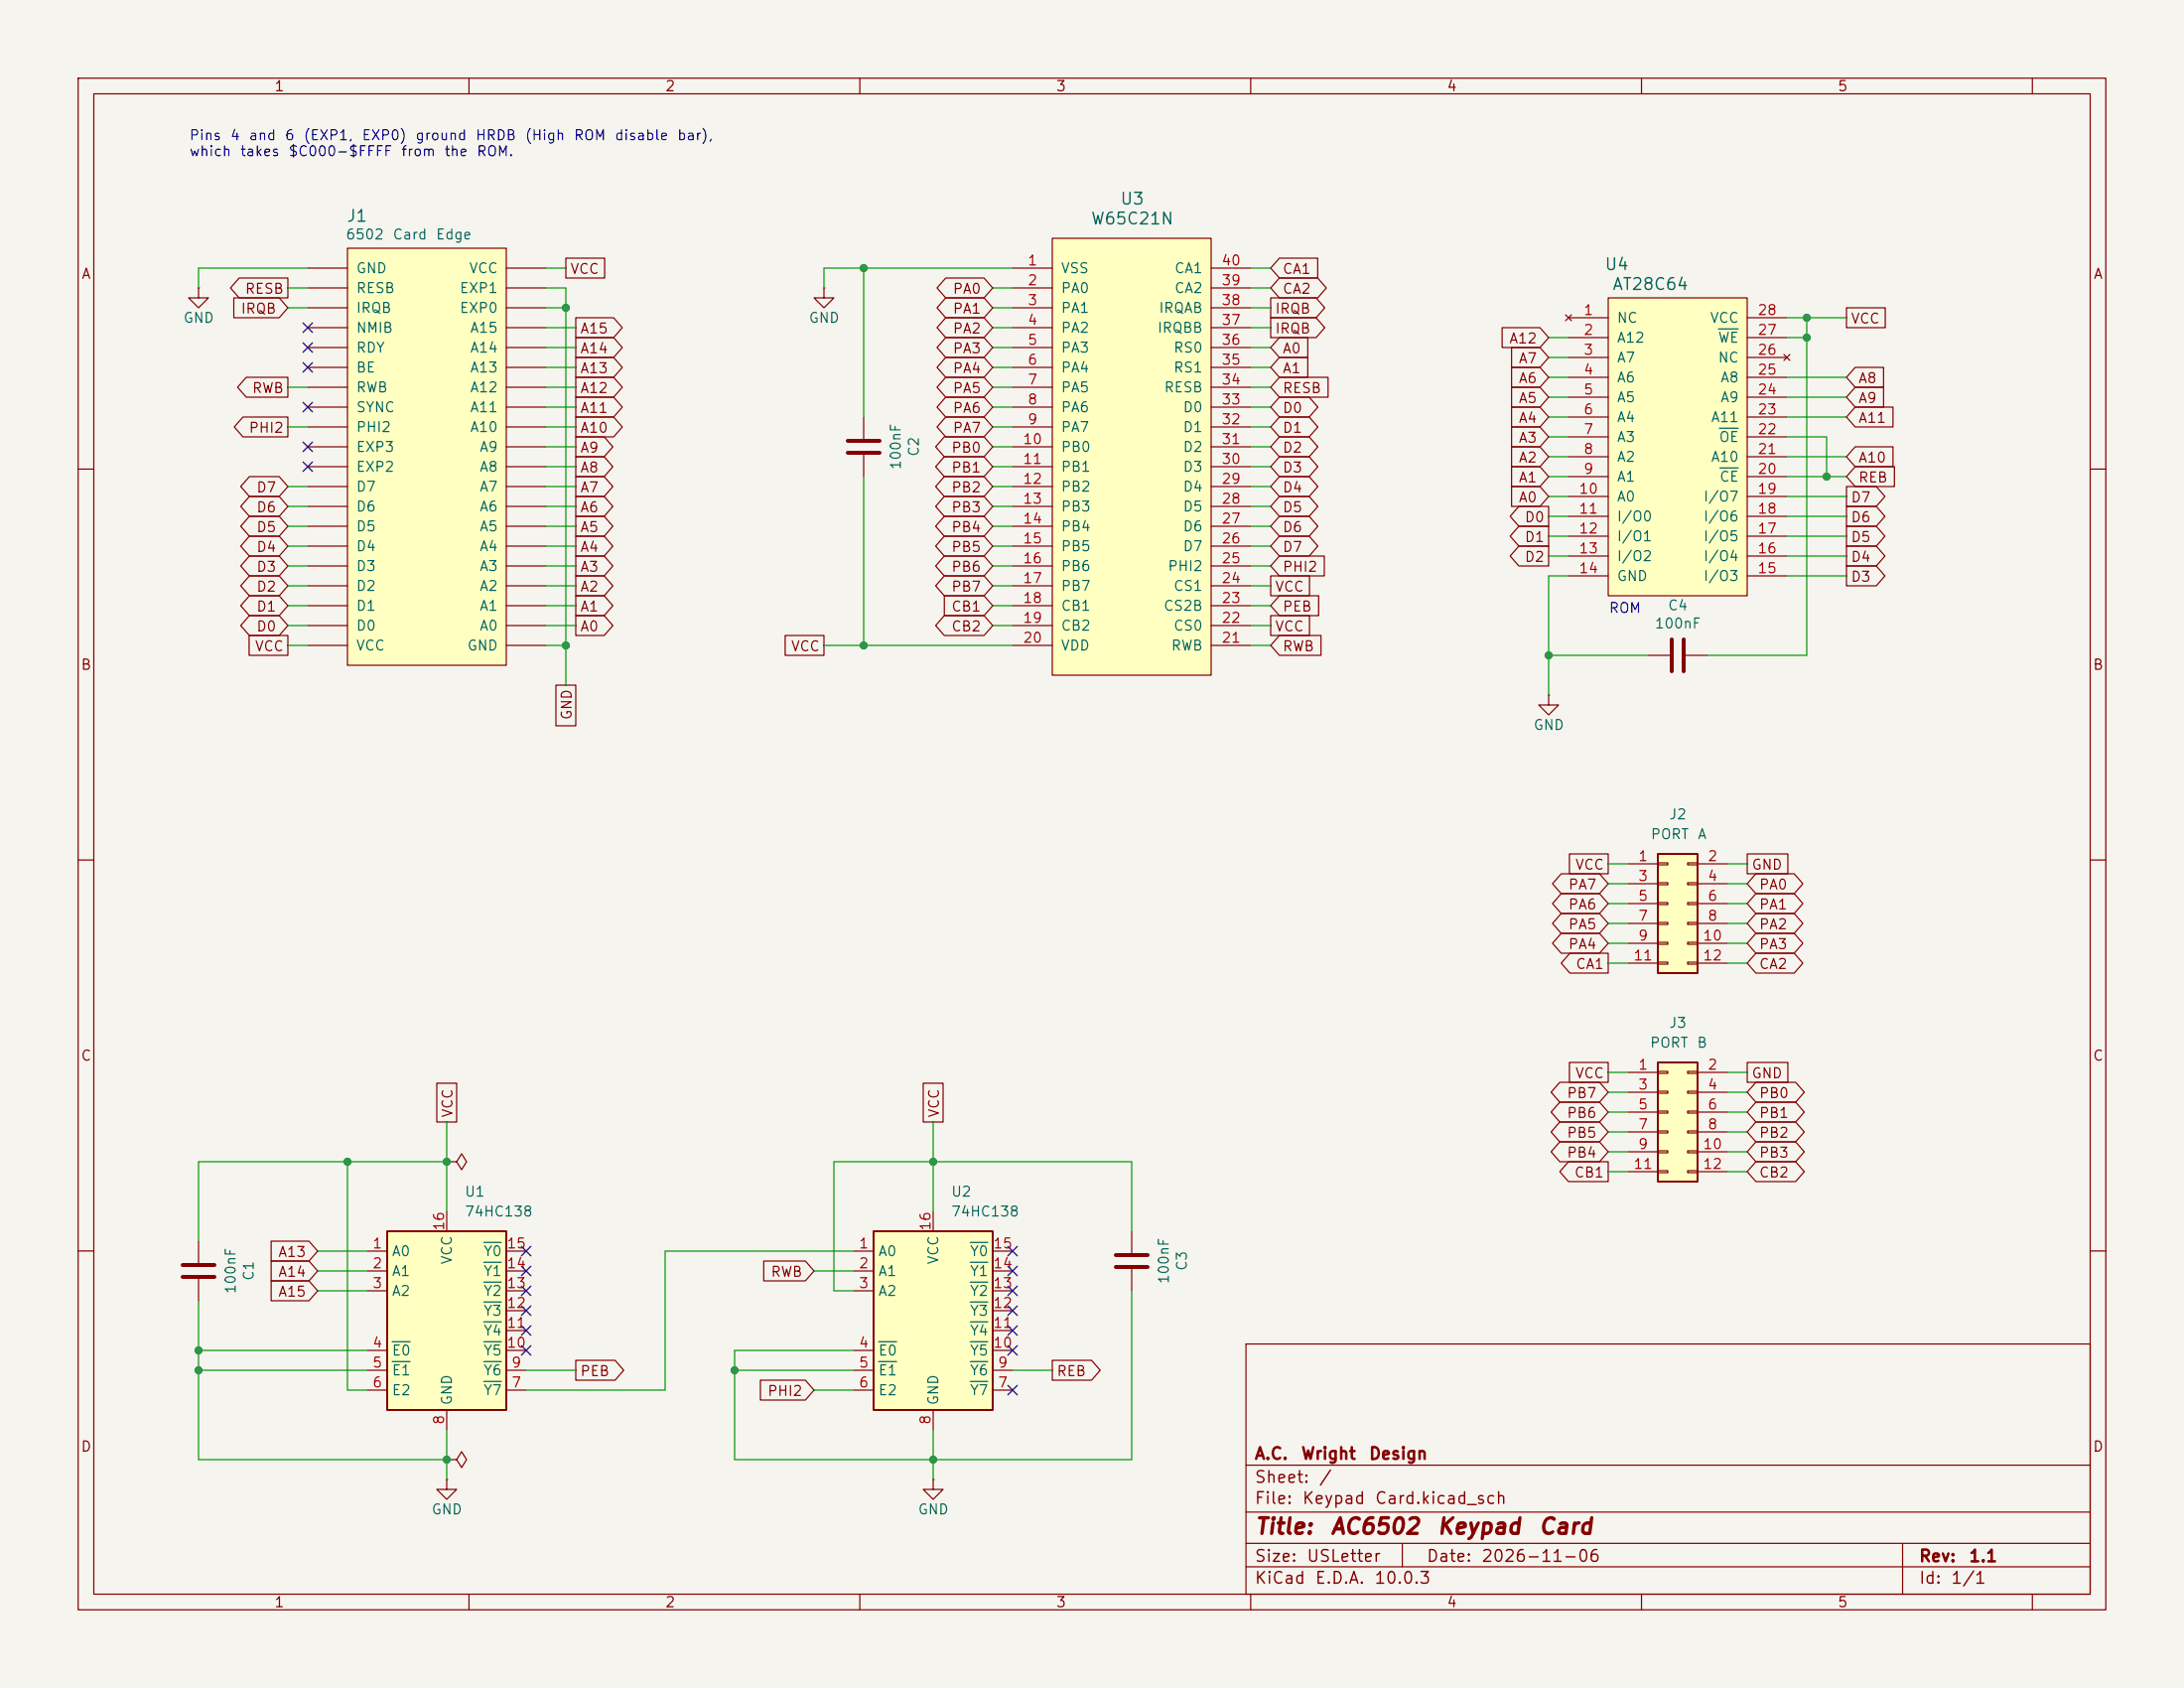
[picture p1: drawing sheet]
<svg xmlns="http://www.w3.org/2000/svg" width="279mm" height="216mm" viewBox="0 0 279 216" stroke-linecap="round" stroke-linejoin="round" font-family="sans-serif">
<path d="M0 0h279.4v215.9h-279.4z" fill="#f5f4ef" stroke="#f5f4ef" stroke-width=".13"/>
<g fill="none" stroke="#840000" stroke-width=".15">
<path d="M10 10h259.4v195.9h-259.4zM12 12h255.4v191.9h-255.4zM60 10v2M110 10v2M160 10v2M210 10v2M260 10v2M10 60h2M267.4 60h2M10 110h2M267.4 110h2M10 160h2"/>
<path d="M159.4 171.9h108v32h-108zM267.4 160h2M159.4 197.4h108M159.4 193.4h108M159.4 187.4h108M179.4 197.4v3M243.4 197.4v6.5M60 203.9v2M110 203.9v2M159.4 200.4h108M160 203.9v2M210 203.9v2"/>
<path d="M260 203.9v2"/>
</g>
<path d="M205.7 38.1h17.8v38.1h-17.8z" fill="#ffffc2"/>
<g fill="none" stroke="#840000" stroke-width=".15">
<path d="M105.4 36.8v1.3h1.3l-1.3 1.3-1.3-1.3h1.3M105.4 36.8h.1M205.7 38.1h17.8v38.1h-17.8zM110.5 53.3v2.8M110.5 58.2v2.8M200.3 40.3l.7 .7M200.7 40.6h5M200.7 43.2h5M200.7 45.7h5M200.7 48.3h5M200.7 50.8h5M200.7 53.3h5"/>
<path d="M200.7 55.9h5M200.7 58.4h5M201 40.3l-.7 .7M223.5 40.6h5.1M223.5 43.2h5.1M223.5 45.7h5.1M223.5 48.3h5.1M223.5 50.8h5.1M223.5 53.3h5.1M223.5 55.9h5.1M223.5 58.4h5.1M228.2 45.3l.8 .8"/>
<path d="M229 45.3l-.8 .8M200.7 61h5M200.7 63.5h5M200.7 66h5M200.7 68.6h5M200.7 71.1h5M200.7 73.7h5M223.5 61h5.1M223.5 63.5h5.1M223.5 66h5.1M223.5 68.6h5.1M223.5 71.1h5.1"/>
<path d="M223.5 73.7h5.1M144.8 157.5v2.8M144.8 162.3v2.8M119.4 189.2v1.3h1.2l-1.2 1.3-1.3-1.3h1.3M119.4 189.2h.1"/>
</g>
<path d="M219.8 42.1h2.6M219.9 54.8h2.5M220 59.9h2.4" fill="none" stroke="#006464" stroke-width=".15"/>
<path d="M108.5 56.4h4M108.5 57.9h4M142.7 160.5h4.1M142.7 162.1h4.1" fill="none" stroke="#840000" stroke-width=".51"/>
<path d="M111.8 157.5h15.2v22.8h-15.2z" fill="#ffffc2"/>
<path d="M111.8 157.5h15.2v22.8h-15.2z" fill="none" stroke="#840000" stroke-width=".25"/>
<g fill="none" stroke="#840000" stroke-width=".15">
<path d="M57.1 148.6h1.3l.7-1 .6 1-.6 1-.7-1M57.1 148.6h.1M119.4 154.9v2.6M109.2 160h2.6M109.2 162.6h2.6M109.2 165.1h2.6M109.2 172.7h2.6M109.2 175.3h2.6M109.2 177.8h2.6M127 160h2.5M127 162.6h2.5M127 165.1h2.5"/>
<path d="M127 172.7h2.5M127 175.3h2.5M127 177.8h2.5M127 170.2h2.5M127 167.6h2.5M119.4 180.3v2.6"/>
</g>
<path d="M124.1 158.9h2.3M112.4 171.6h2.3M112.4 174.2h2.3M124.1 171.6h2.3M124.1 174.2h2.3M124.1 176.7h2.3M124.1 169.1h2.3M124.1 166.5h2.3M124.1 164h2.3M124.1 161.5h2.3" fill="none" stroke="#006464" stroke-width=".15"/>
<path d="M134.6 30.5h20.3v55.9h-20.3z" fill="#ffffc2"/>
<g fill="none" stroke="#840000" stroke-width=".15">
<path d="M129.5 34.3h5.1M129.5 36.8h5.1M129.5 39.4h5.1M134.6 30.5h20.3v55.9h-20.3zM154.9 34.3h5.1M154.9 36.8h5.1M154.9 39.4h5.1M129.5 41.9h5.1M129.5 44.5h5.1M129.5 47h5.1M129.5 49.5h5.1M129.5 52.1h5.1"/>
<path d="M129.5 54.6h5.1M129.5 57.2h5.1M129.5 59.7h5.1M154.9 41.9h5.1M154.9 44.5h5.1M154.9 47h5.1M154.9 49.5h5.1M154.9 52.1h5.1M154.9 54.6h5.1M154.9 57.2h5.1M154.9 59.7h5.1M129.5 62.2h5.1"/>
<path d="M129.5 64.8h5.1M129.5 67.3h5.1M129.5 69.9h5.1M129.5 72.4h5.1M129.5 74.9h5.1M129.5 77.5h5.1M154.9 62.2h5.1M154.9 64.8h5.1M154.9 67.3h5.1M154.9 69.9h5.1M154.9 72.4h5.1M154.9 74.9h5.1"/>
<path d="M154.9 77.5h5.1M129.5 80h5.1M129.5 82.6h5.1M154.9 80h5.1M154.9 82.6h5.1"/>
</g>
<path d="M212.1 135.9h5.1v15.2h-5.1z" fill="#ffffc2"/>
<path d="M212.1 135.9h5.1v15.2h-5.1z" fill="none" stroke="#840000" stroke-width=".25"/>
<g fill="none" stroke="#840000" stroke-width=".15">
<path d="M208.3 137.2h3.8M208.3 139.7h3.8M212.1 137h1.3v.3h-1.3zM212.1 139.6h1.3v.2h-1.3zM215.9 137h1.3v.3h-1.3zM215.9 139.6h1.3v.2h-1.3zM217.2 137.2h3.8M217.2 139.7h3.8M208.3 142.2h3.8M208.3 144.8h3.8M208.3 147.3h3.8M208.3 149.9h3.8"/>
<path d="M212.1 142.1h1.3v.3h-1.3zM212.1 144.7h1.3v.2h-1.3zM212.1 147.2h1.3v.2h-1.3zM212.1 149.7h1.3v.3h-1.3zM215.9 142.1h1.3v.3h-1.3zM215.9 144.7h1.3v.2h-1.3zM215.9 147.2h1.3v.2h-1.3zM215.9 149.7h1.3v.3h-1.3zM217.2 142.2h3.8M217.2 144.8h3.8M217.2 147.3h3.8M217.2 149.9h3.8"/>
</g>
<path d="M212.1 109.2h5.1v15.3h-5.1z" fill="#ffffc2"/>
<path d="M212.1 109.2h5.1v15.3h-5.1z" fill="none" stroke="#840000" stroke-width=".25"/>
<g fill="none" stroke="#840000" stroke-width=".15">
<path d="M198.1 88.9v1.3h1.3l-1.3 1.2-1.3-1.2h1.3M198.1 88.9h.1M210.8 83.8h2.8M215.6 83.8h2.8M208.3 110.5h3.8M208.3 113h3.8M208.3 115.6h3.8M208.3 118.1h3.8M212.1 110.4h1.3v.2h-1.3zM212.1 112.9h1.3v.3h-1.3zM212.1 115.4h1.3v.3h-1.3zM212.1 118h1.3v.2h-1.3z"/>
<path d="M215.9 110.4h1.3v.2h-1.3zM215.9 112.9h1.3v.3h-1.3zM215.9 115.4h1.3v.3h-1.3zM215.9 118h1.3v.2h-1.3zM217.2 110.5h3.8M217.2 113h3.8M217.2 115.6h3.8M217.2 118.1h3.8M208.3 120.7h3.8M208.3 123.2h3.8M212.1 120.5h1.3v.3h-1.3zM212.1 123.1h1.3v.2h-1.3z"/>
<path d="M215.9 120.5h1.3v.3h-1.3zM215.9 123.1h1.3v.2h-1.3zM217.2 120.7h3.8M217.2 123.2h3.8M25.4 158.8v2.7M25.4 163.6v2.8M57.1 186.7h1.3l.7-1 .6 1-.6 1-.7-1M57.1 186.7h.1M57.1 189.2v1.3h1.3l-1.3 1.3-1.2-1.3h1.2M57.1 189.2h.1"/>
</g>
<path d="M213.9 81.8v4.1M215.4 81.8v4.1M23.4 161.8h4M23.4 163.3h4" fill="none" stroke="#840000" stroke-width=".51"/>
<path d="M44.4 31.8h20.4v53.3h-20.4z" fill="#ffffc2"/>
<g fill="none" stroke="#840000" stroke-width=".15">
<path d="M39.4 39.4h5M39.4 36.8h5M39.4 34.3h5M44.4 31.8h20.4v53.3h-20.4zM64.8 39.4h5M64.8 36.8h5M64.8 34.3h5M39.4 59.7h5M39.4 57.2h5M39.4 54.6h5M39.4 52.1h5M39.4 49.5h5"/>
<path d="M39.4 47h5M39.4 44.5h5M39.4 41.9h5M64.8 59.7h5M64.8 57.2h5M64.8 54.6h5M64.8 52.1h5M64.8 49.5h5M64.8 47h5M64.8 44.5h5M64.8 41.9h5M39.4 77.5h5"/>
<path d="M39.4 74.9h5M39.4 72.4h5M39.4 69.9h5M39.4 67.3h5M39.4 64.8h5M39.4 62.2h5M64.8 77.5h5M64.8 74.9h5M64.8 72.4h5M64.8 69.9h5M64.8 67.3h5M64.8 64.8h5"/>
<path d="M64.8 62.2h5M39.4 80h5M39.4 82.6h5M64.8 80h5M64.8 82.6h5"/>
</g>
<path d="M49.5 157.5h15.3v22.8h-15.3z" fill="#ffffc2"/>
<path d="M49.5 157.5h15.3v22.8h-15.3z" fill="none" stroke="#840000" stroke-width=".25"/>
<g fill="none" stroke="#840000" stroke-width=".15">
<path d="M25.4 36.8v1.3h1.3l-1.3 1.3-1.3-1.3h1.3M25.4 36.8h.1M29.9 38.1h5.8l1.1 1.3-1.1 1.2h-5.8zM30.6 35.6h6.2v2.5h-6.2l-1.1-1.3zM72.4 33h5v2.6h-5zM121 35.6h4.9l1.1 1.2-1.1 1.3h-4.9l-1.1-1.3zM121 38.1h4.9l1.1 1.3-1.1 1.2h-4.9l-1.1-1.2zM162.6 38.1h5.8l1.1 1.3-1.1 1.2h-5.8zM163.7 33h4.9v2.6h-4.9l-1.1-1.3zM163.7 35.6h4.9l1.1 1.2-1.1 1.3h-4.9l-1.1-1.3zM236.2 39.4h5v2.5h-5zM31.1 53.3h5.7v2.6h-5.7l-1.1-1.3z"/>
<path d="M31.5 48.3h5.3v2.5h-5.3l-1.1-1.3zM73.7 55.9h3.6l1.1 1.3-1.1 1.2h-3.6zM73.7 58.4h3.6l1.1 1.3-1.1 1.3h-3.6zM73.7 53.3h4.8l1.1 1.3-1.1 1.3h-4.8zM73.7 50.8h4.8l1.1 1.3-1.1 1.2h-4.8zM73.7 48.3h4.8l1.1 1.2-1.1 1.3h-4.8zM73.7 45.7h4.8l1.1 1.3-1.1 1.3h-4.8zM73.7 43.2h4.8l1.1 1.3-1.1 1.2h-4.8zM73.7 40.6h4.8l1.1 1.3-1.1 1.3h-4.8zM120.8 58.4h5.1l1.1 1.3-1.1 1.3h-5.1l-1.1-1.3zM120.8 55.9h5.1l1.1 1.3-1.1 1.2h-5.1l-1.1-1.2zM121 48.3h4.9l1.1 1.2-1.1 1.3h-4.9l-1.1-1.3z"/>
<path d="M121 45.7h4.9l1.1 1.3-1.1 1.3h-4.9l-1.1-1.3zM121 40.6h4.9l1.1 1.3-1.1 1.3h-4.9l-1.1-1.3zM121 43.2h4.9l1.1 1.3-1.1 1.2h-4.9l-1.1-1.2zM121 50.8h4.9l1.1 1.3-1.1 1.2h-4.9l-1.1-1.2zM121 53.3h4.9l1.1 1.3-1.1 1.3h-4.9l-1.1-1.3zM162.6 40.6h5.8l1.1 1.3-1.1 1.3h-5.8zM163.7 58.4h3.8l1.1 1.3-1.1 1.3h-3.8l-1.1-1.3zM163.7 53.3h3.8l1.1 1.3-1.1 1.3h-3.8l-1.1-1.3zM163.7 48.3h6.2v2.5h-6.2l-1.1-1.3zM163.7 50.8h3.8l1.1 1.3-1.1 1.2h-3.8l-1.1-1.2zM163.7 55.9h3.8l1.1 1.3-1.1 1.2h-3.8l-1.1-1.2zM163.7 45.7h3.6v2.6h-3.6l-1.1-1.3z"/>
<path d="M163.7 43.2h3.6v2.5h-3.6l-1.1-1.2zM192.2 41.9h4.8l1.1 1.3-1.1 1.3h-4.8zM193.4 47h3.6l1.1 1.3-1.1 1.2h-3.6zM193.4 44.4h3.6l1.1 1.3-1.1 1.3h-3.6zM193.4 49.5h3.6l1.1 1.3-1.1 1.3h-3.6zM193.4 54.6h3.6l1.1 1.3-1.1 1.3h-3.6zM193.4 59.7h3.6l1.1 1.3-1.1 1.2h-3.6zM193.4 57.1h3.6l1.1 1.3-1.1 1.3h-3.6zM193.4 52.1h3.6l1.1 1.2-1.1 1.3h-3.6zM237.3 57.1h4.9v2.6h-4.9l-1.1-1.3zM237.3 59.7h5.1v2.5h-5.1l-1.1-1.2zM237.3 47h3.7v2.5h-3.7l-1.1-1.2z"/>
<path d="M237.3 49.5h3.7v2.6h-3.7l-1.1-1.3zM237.3 52.1h4.9v2.5h-4.9l-1.1-1.3zM31.9 71.1h3.8l1.1 1.3-1.1 1.3h-3.8l-1.1-1.3zM31.9 76.2h3.8l1.1 1.3-1.1 1.2h-3.8l-1.1-1.2zM31.9 73.7h3.8l1.1 1.2-1.1 1.3h-3.8l-1.1-1.3zM31.9 78.7h3.8l1.1 1.3-1.1 1.3h-3.8l-1.1-1.3zM31.9 61h3.8l1.1 1.2-1.1 1.3h-3.8l-1.1-1.3zM31.9 63.5h3.8l1.1 1.3-1.1 1.2h-3.8l-1.1-1.2zM31.9 66h3.8l1.1 1.3-1.1 1.3h-3.8l-1.1-1.3zM31.9 68.6h3.8l1.1 1.3-1.1 1.2h-3.8l-1.1-1.2zM73.7 66h3.6l1.1 1.3-1.1 1.3h-3.6zM73.7 63.5h3.6l1.1 1.3-1.1 1.2h-3.6z"/>
<path d="M73.7 61h3.6l1.1 1.2-1.1 1.3h-3.6zM73.7 68.6h3.6l1.1 1.3-1.1 1.2h-3.6zM73.7 71.1h3.6l1.1 1.3-1.1 1.3h-3.6zM73.7 73.7h3.6l1.1 1.2-1.1 1.3h-3.6zM73.7 76.2h3.6l1.1 1.3-1.1 1.2h-3.6zM73.7 78.7h3.6l1.1 1.3-1.1 1.3h-3.6zM120.8 61h5.1l1.1 1.2-1.1 1.3h-5.1l-1.1-1.3zM120.8 63.5h5.1l1.1 1.3-1.1 1.2h-5.1l-1.1-1.2zM120.8 66h5.1l1.1 1.3-1.1 1.3h-5.1l-1.1-1.3zM120.8 68.6h5.1l1.1 1.3-1.1 1.2h-5.1l-1.1-1.2zM120.8 71.1h5.1l1.1 1.3-1.1 1.3h-5.1l-1.1-1.3zM120.8 78.7h5.1l1.1 1.3-1.1 1.3h-5.1l-1.1-1.3z"/>
<path d="M120.8 76.2h5.1l1.1 1.3-1.1 1.2h-5.1zM120.8 73.7h5.1l1.1 1.2-1.1 1.3h-5.1l-1.1-1.3zM162.6 73.7h4.9v2.5h-4.9zM162.6 78.7h4.9v2.6h-4.9zM163.7 71.1h5.7v2.6h-5.7l-1.1-1.3zM163.7 68.6h3.8l1.1 1.3-1.1 1.2h-3.8l-1.1-1.2zM163.7 63.5h3.8l1.1 1.3-1.1 1.2h-3.8l-1.1-1.2zM163.7 61h3.8l1.1 1.2-1.1 1.3h-3.8l-1.1-1.3zM163.7 66h3.8l1.1 1.3-1.1 1.3h-3.8l-1.1-1.3zM163.7 76.2h5v2.5h-5l-1.1-1.2zM193.4 62.2h3.6l1.1 1.3-1.1 1.3h-3.6zM194.3 64.8h3.8v2.5h-3.8l-1.1-1.3z"/>
<path d="M194.3 69.8h3.8v2.6h-3.8l-1.1-1.3zM194.3 67.3h3.8v2.6h-3.8l-1.1-1.3zM236.2 64.8h3.8l1.1 1.2-1.1 1.3h-3.8zM236.2 62.2h3.8l1.1 1.3-1.1 1.3h-3.8zM236.2 72.4h3.8l1.1 1.3-1.1 1.2h-3.8zM236.2 69.8h3.8l1.1 1.3-1.1 1.3h-3.8zM236.2 67.3h3.8l1.1 1.3-1.1 1.3h-3.8zM31.9 81.3h4.9v2.5h-4.9zM71.1 87.6h2.6v5.2h-2.6zM100.4 81.3h5v2.5h-5zM163.7 81.3h5.3v2.5h-5.3l-1.1-1.2zM199.7 111.8h4.9l1.1 1.2-1.1 1.3h-4.9l-1.1-1.3z"/>
<path d="M199.7 114.3h4.9l1.1 1.3-1.1 1.2h-4.9l-1.1-1.2zM199.7 119.4h4.9l1.1 1.3-1.1 1.2h-4.9l-1.1-1.2zM199.7 116.8h4.9l1.1 1.3-1.1 1.3h-4.9l-1.1-1.3zM200.8 109.2h4.9v2.6h-4.9zM223.5 109.2h5.2v2.6h-5.2zM224.6 111.8h4.9l1.1 1.2-1.1 1.3h-4.9l-1.1-1.3zM224.6 114.3h4.9l1.1 1.3-1.1 1.2h-4.9l-1.1-1.2zM224.6 119.4h4.9l1.1 1.3-1.1 1.2h-4.9l-1.1-1.2zM224.6 116.8h4.9l1.1 1.3-1.1 1.3h-4.9l-1.1-1.3zM55.9 138.5h2.5v5h-2.5zM118.1 138.5h2.6v5h-2.6zM199.5 138.4h5.1l1.1 1.3-1.1 1.3h-5.1l-1.1-1.3z"/>
<path d="M200.8 135.9h4.9v2.5h-4.9zM200.8 121.9h4.9v2.6h-4.9l-1.1-1.3zM223.5 135.9h5.2v2.5h-5.2zM224.6 121.9h4.9l1.1 1.3-1.1 1.3h-4.9l-1.1-1.3zM224.6 138.4h5.1l1.1 1.3-1.1 1.3h-5.1l-1.1-1.3zM34.7 158.7h4.8l1.1 1.3-1.1 1.3h-4.8zM57.1 154.9v2.6M199.5 143.5h5.1l1.1 1.3-1.1 1.3h-5.1l-1.1-1.3zM199.5 146h5.1l1.1 1.3-1.1 1.3h-5.1l-1.1-1.3zM199.5 141h5.1l1.1 1.2-1.1 1.3h-5.1l-1.1-1.3zM200.7 148.6h5v2.5h-5l-1.2-1.2zM224.6 148.6h5.1l1.1 1.3-1.1 1.2h-5.1l-1.1-1.2z"/>
<path d="M224.6 146h5.1l1.1 1.3-1.1 1.3h-5.1l-1.1-1.3zM224.6 143.5h5.1l1.1 1.3-1.1 1.3h-5.1l-1.1-1.3zM224.6 141h5.1l1.1 1.2-1.1 1.3h-5.1l-1.1-1.3zM34.7 161.3h4.8l1.1 1.3-1.1 1.2h-4.8zM34.7 163.8h4.8l1.1 1.3-1.1 1.3h-4.8zM47 160h2.5M47 162.6h2.5M47 165.1h2.5M47 172.7h2.5M47 175.3h2.5M47 177.8h2.5M64.8 160h2.5"/>
<path d="M64.8 162.6h2.5M64.8 165.1h2.5M64.8 172.7h2.5M64.8 175.3h2.5M64.8 177.8h2.5M64.8 170.2h2.5M64.8 167.6h2.5M73.7 174h5l1.1 1.3-1.1 1.2h-5zM97.3 176.5h5.7l1.1 1.3-1.1 1.3h-5.7zM97.7 161.3h5.3l1.1 1.3-1.1 1.2h-5.3zM134.6 174h5l1.2 1.3-1.2 1.2h-5zM57.1 180.3v2.6"/>
</g>
<path d="M61.9 158.9h2.2M50.2 171.6h2.3M50.2 174.2h2.3M61.9 171.6h2.2M61.9 174.2h2.2M61.9 176.7h2.2M61.9 169.1h2.2M61.9 166.5h2.2M61.9 164h2.2M61.9 161.5h2.2" fill="none" stroke="#006464" stroke-width=".15"/>
<g fill="none" stroke="#009600" stroke-width=".15">
<path d="M36.8 36.8h2.6M36.8 39.4h2.6M39.4 34.3h-14v2.5M69.8 34.3h2.6M69.8 36.8h2.6v50.8M69.8 39.4h2.6M110.5 34.3v19M127 36.8h2.5M127 39.4h2.5M129.5 34.3h-24.1v2.5M160 34.3h2.6M160 36.8h2.6"/>
<path d="M160 39.4h2.6M36.8 54.6h2.6M36.8 49.5h2.6M69.8 44.5h3.9M69.8 57.2h3.9M69.8 59.7h3.9M69.8 54.6h3.9M69.8 47h3.9M69.8 41.9h3.9M69.8 52.1h3.9M69.8 49.5h3.9M127 44.5h2.5"/>
<path d="M127 57.2h2.5M127 59.7h2.5M127 54.6h2.5M127 47h2.5M127 41.9h2.5M127 52.1h2.5M127 49.5h2.5M160 44.5h2.6M160 57.2h2.6M160 59.7h2.6M160 54.6h2.6M160 47h2.6"/>
<path d="M160 41.9h2.6M160 52.1h2.6M160 49.5h2.6M198.1 43.2h2.6M198.1 53.3h2.6M198.1 55.9h2.6M198.1 48.3h2.6M198.1 50.8h2.6M198.1 45.7h2.6M198.1 58.4h2.6M228.6 40.6h7.6M228.6 43.2h2.5"/>
<path d="M228.6 53.3h7.6M228.6 55.9h5.1v5.1M228.6 48.3h7.6M228.6 50.8h7.6M228.6 58.4h7.6M231.1 40.6v43.2h-12.7M36.8 74.9h2.6M36.8 72.4h2.6M36.8 77.5h2.6M36.8 62.2h2.6M36.8 64.8h2.6M36.8 67.3h2.6"/>
<path d="M36.8 69.9h2.6M69.8 74.9h3.9M69.8 72.4h3.9M69.8 77.5h3.9M69.8 62.2h3.9M69.8 64.8h3.9M69.8 67.3h3.9M69.8 69.9h3.9M110.5 61v21.6M127 74.9h2.5M127 72.4h2.5M127 77.5h2.5"/>
<path d="M127 62.2h2.5M127 64.8h2.5M127 67.3h2.5M127 69.9h2.5M160 74.9h2.6M160 72.4h2.6M160 77.5h2.6M160 62.2h2.6M160 64.8h2.6M160 67.3h2.6M160 69.9h2.6M198.1 66h2.6"/>
<path d="M198.1 61h2.6M198.1 63.5h2.6M198.1 68.6h2.6M198.1 71.1h2.6M200.7 73.7h-2.6v15.2M228.6 66h7.6M228.6 73.7h7.6M228.6 61h7.6M228.6 63.5h7.6M228.6 68.6h7.6M228.6 71.1h7.6M36.8 80h2.6"/>
<path d="M36.8 82.6h2.6M69.8 80h3.9M69.8 82.6h2.6M105.4 82.6h24.1M127 80h2.5M160 80h2.6M160 82.6h2.6M198.1 83.8h12.7M205.7 118.1h2.6M205.7 115.6h2.6M205.7 113h2.6M205.7 110.5h2.6"/>
<path d="M221 118.1h2.5M221 115.6h2.5M221 113h2.5M221 110.5h2.5M205.7 139.7h2.6M205.7 123.2h2.6M205.7 137.2h2.6M205.7 120.7h2.6M221 139.7h2.5M221 123.2h2.5M221 137.2h2.5M221 120.7h2.5"/>
<path d="M44.4 148.6v29.2h2.6M57.1 148.6h-31.7v10.2M57.1 143.5v11.4M119.4 143.5v11.4M144.8 157.5v-8.9h-38.1v16.5h2.5M205.7 142.2h2.6M205.7 144.8h2.6M205.7 147.3h2.6M205.7 149.9h2.6M221 142.2h2.5M221 144.8h2.5M221 147.3h2.5"/>
<path d="M221 149.9h2.5M25.4 175.3h21.6M25.4 172.7h21.6M25.4 166.4v20.3h31.7M40.6 162.6h6.4M40.6 160h6.4M40.6 165.1h6.4M67.3 175.3h6.4M94 175.3h15.2M104.1 177.8h5.1M104.1 162.6h5.1M109.2 160h-24.1v17.8h-17.8"/>
<path d="M129.5 175.3h5.1M144.8 165.1v21.6h-50.8v-14h15.2M57.1 182.9v6.3M119.4 182.9v6.3"/>
</g>
<g fill="none" stroke="#000084" stroke-width=".15">
<path d="M38.8 51.5l1.2 1.2M38.8 43.8l1.2 1.3M38.8 41.3l1.2 1.2M38.8 56.5l1.2 1.3M38.8 59.1l1.2 1.2M38.8 46.4l1.2 1.2M40 51.5l-1.2 1.2M40 43.8l-1.2 1.3M40 41.3l-1.2 1.2M40 56.5l-1.2 1.3M40 59.1l-1.2 1.2M40 46.4l-1.2 1.2"/>
<path d="M66.7 159.4l1.2 1.2M67.9 159.4l-1.2 1.2M128.9 159.4l1.2 1.2M130.1 159.4l-1.2 1.2M66.7 169.6l1.2 1.2M66.7 167l1.2 1.2M66.7 164.5l1.2 1.2M66.7 172.1l1.2 1.2M66.7 162l1.2 1.2M67.9 169.6l-1.2 1.2M67.9 167l-1.2 1.2M67.9 164.5l-1.2 1.2"/>
<path d="M67.9 172.1l-1.2 1.2M67.9 162l-1.2 1.2M128.9 167l1.2 1.2M128.9 162l1.2 1.2M128.9 169.6l1.2 1.2M128.9 177.2l1.2 1.2M128.9 172.1l1.2 1.2M128.9 164.5l1.2 1.2M130.1 167l-1.2 1.2M130.1 162l-1.2 1.2M130.1 169.6l-1.2 1.2M130.1 177.2l-1.2 1.2"/>
<path d="M130.1 172.1l-1.2 1.2M130.1 164.5l-1.2 1.2"/>
</g>
<g fill="#009600" stroke="#009600" stroke-width=".13">
<circle cx="231.1" cy="40.6" r=".46"/>
<circle cx="233.7" cy="61" r=".46"/>
<circle cx="231.1" cy="43.2" r=".46"/>
<circle cx="198.1" cy="83.8" r=".46"/>
<circle cx="72.4" cy="82.6" r=".46"/>
<circle cx="119.4" cy="186.7" r=".46"/>
<circle cx="119.4" cy="148.6" r=".46"/>
<circle cx="25.4" cy="172.7" r=".46"/>
<circle cx="94" cy="175.3" r=".46"/>
<circle cx="57.1" cy="148.6" r=".46"/>
<circle cx="44.4" cy="148.6" r=".46"/>
<circle cx="110.5" cy="34.3" r=".46"/>
<circle cx="57.1" cy="186.7" r=".46"/>
<circle cx="25.4" cy="175.3" r=".46"/>
<circle cx="72.4" cy="39.4" r=".46"/>
<circle cx="110.5" cy="82.6" r=".46"/>
</g>
<g font-size="2" fill="#840000">
<text x="160.4" y="196.7">Title:</text>
<text x="170.1" y="196.7">AC6502</text>
<text x="183.7" y="196.7">Keypad</text>
<text x="196.7" y="196.7">Card</text>
</g>
<g font-size="1.5" fill="#006464">
<text x="44.2" y="28.7">J1</text>
<text x="139.5" y="29.1">W65C21N</text>
<text x="143.2" y="26.5">U3</text>
<text x="205.2" y="34.9">U4</text>
<text x="206.2" y="37.5">AT28C64</text>
</g>
<g font-size="1.5" fill="#840000">
<text x="160.4" y="190">Sheet:</text>
<text x="160.4" y="187">A.C.</text>
<text x="166.4" y="187">Wright</text>
<text x="168.6" y="190">/</text>
<text x="175" y="187">Design</text>
<text x="160.4" y="192.7">File:</text>
<text x="166.5" y="192.7">Keypad</text>
<text x="175.8" y="192.7">Card.kicad_sch</text>
<text x="160.4" y="202.9">KiCad</text>
<text x="160.4" y="200.1">Size:</text>
<text x="167.1" y="200.1">USLetter</text>
<text x="168.1" y="202.9">E.D.A.</text>
<text x="175.7" y="202.9">10.0.3</text>
<text x="182.4" y="200.1">Date:</text>
<text x="189.4" y="200.1">2026-11-06</text>
<text x="245.4" y="200.1">Rev:</text>
<text x="245.4" y="202.9">Id:</text>
<text x="249.5" y="202.9">1/1</text>
<text x="251.8" y="200.1">1.1</text>
</g>
<g font-size="1.3" fill="#840000">
<text x="35" y="12">1</text>
<text x="85" y="12">2</text>
<text x="135" y="12">3</text>
<text x="185" y="12">4</text>
<text x="235" y="12">5</text>
<text x="10.3" y="36">A</text>
<text x="72.9" y="35.4">VCC</text>
<text x="164" y="35.4">CA1</text>
<text x="267.7" y="36">A</text>
<text x="30.7" y="40.4">IRQB</text>
<text x="31.3" y="37.9">RESB</text>
<text x="121.8" y="37.9">PA0</text>
<text x="121.8" y="40.4">PA1</text>
<text x="163" y="40.4">IRQB</text>
<text x="164" y="37.9">CA2</text>
<text x="236.7" y="41.7">VCC</text>
<text x="74.1" y="45.5">A14</text>
<text x="74.1" y="43">A15</text>
<text x="121.8" y="43">PA2</text>
<text x="121.8" y="45.5">PA3</text>
<text x="163" y="43">IRQB</text>
<text x="164" y="45.5">A0</text>
<text x="193" y="44.2">A12</text>
<text x="194.2" y="46.8">A7</text>
<text x="32.2" y="50.6">RWB</text>
<text x="74.1" y="53.1">A11</text>
<text x="74.1" y="50.6">A12</text>
<text x="74.1" y="48.1">A13</text>
<text x="121.8" y="50.6">PA5</text>
<text x="121.8" y="48.1">PA4</text>
<text x="121.8" y="53.1">PA6</text>
<text x="164" y="50.6">RESB</text>
<text x="164" y="53.1">D0</text>
<text x="164" y="48.1">A1</text>
<text x="194.2" y="49.3">A6</text>
<text x="194.2" y="51.9">A5</text>
<text x="237.6" y="49.3">A8</text>
<text x="237.6" y="51.9">A9</text>
<text x="31.7" y="55.7">PHI2</text>
<text x="74.1" y="58.2">A9</text>
<text x="74.1" y="55.7">A10</text>
<text x="121.6" y="58.2">PB0</text>
<text x="121.8" y="55.7">PA7</text>
<text x="164" y="55.7">D1</text>
<text x="164" y="58.2">D2</text>
<text x="194.2" y="56.9">A3</text>
<text x="194.2" y="59.5">A2</text>
<text x="194.2" y="54.4">A4</text>
<text x="237.6" y="59.5">A10</text>
<text x="237.6" y="54.4">A11</text>
<text x="32.7" y="63.3">D7</text>
<text x="32.7" y="65.8">D6</text>
<text x="74.1" y="65.8">A6</text>
<text x="74.1" y="63.3">A7</text>
<text x="74.1" y="60.8">A8</text>
<text x="121.6" y="63.3">PB2</text>
<text x="121.6" y="60.8">PB1</text>
<text x="121.6" y="65.8">PB3</text>
<text x="164" y="65.8">D5</text>
<text x="164" y="63.3">D4</text>
<text x="164" y="60.8">D3</text>
<text x="194.2" y="62">A1</text>
<text x="194.2" y="64.6">A0</text>
<text x="236.7" y="64.6">D7</text>
<text x="237.6" y="62">REB</text>
<text x="32.7" y="68.4">D5</text>
<text x="32.7" y="70.9">D4</text>
<text x="74.1" y="68.4">A5</text>
<text x="74.1" y="70.9">A4</text>
<text x="121.6" y="68.4">PB4</text>
<text x="121.6" y="70.9">PB5</text>
<text x="164" y="70.9">D7</text>
<text x="164" y="68.4">D6</text>
<text x="195" y="67.1">D0</text>
<text x="195" y="69.6">D1</text>
<text x="236.7" y="67.1">D6</text>
<text x="236.7" y="69.6">D5</text>
<text x="32.7" y="73.5">D3</text>
<text x="32.7" y="76">D2</text>
<text x="74.1" y="73.5">A3</text>
<text x="74.1" y="76">A2</text>
<text x="121.6" y="73.5">PB6</text>
<text x="121.6" y="76">PB7</text>
<text x="163" y="76">VCC</text>
<text x="164" y="73.5">PHI2</text>
<text x="195" y="72.2">D2</text>
<text x="236.7" y="74.7">D3</text>
<text x="236.7" y="72.2">D4</text>
<text x="32.5" y="83.6">VCC</text>
<text x="32.7" y="78.5">D1</text>
<text x="32.7" y="81.1">D0</text>
<text x="74.1" y="78.5">A1</text>
<text x="74.1" y="81.1">A0</text>
<text x="101.1" y="83.6">VCC</text>
<text x="121.6" y="81.1">CB2</text>
<text x="121.6" y="78.5">CB1</text>
<text x="163" y="81.1">VCC</text>
<text x="164" y="78.5">PEB</text>
<text x="164" y="83.6">RWB</text>
<text x="10.3" y="86">B</text>
<text x="267.7" y="86">B</text>
<text x="73.5" y="92.2" transform="rotate(-90 73.5 92.2)">GND</text>
<text x="201.4" y="111.6">VCC</text>
<text x="224" y="111.6">GND</text>
<text x="200.5" y="114.1">PA7</text>
<text x="200.5" y="116.6">PA6</text>
<text x="200.5" y="119.2">PA5</text>
<text x="224.9" y="114.1">PA0</text>
<text x="224.9" y="116.6">PA1</text>
<text x="224.9" y="119.2">PA2</text>
<text x="200.5" y="121.7">PA4</text>
<text x="201.5" y="124.3">CA1</text>
<text x="224.9" y="121.7">PA3</text>
<text x="224.9" y="124.3">CA2</text>
<text x="10.3" y="136">C</text>
<text x="267.7" y="136">C</text>
<text x="58.2" y="143" transform="rotate(-90 58.2 143)">VCC</text>
<text x="120.4" y="143" transform="rotate(-90 120.4 143)">VCC</text>
<text x="200.4" y="140.8">PB7</text>
<text x="200.4" y="143.3">PB6</text>
<text x="201.4" y="138.2">VCC</text>
<text x="224" y="138.2">GND</text>
<text x="224.9" y="143.3">PB1</text>
<text x="224.9" y="140.8">PB0</text>
<text x="200.4" y="145.8">PB5</text>
<text x="200.4" y="148.4">PB4</text>
<text x="224.9" y="148.4">PB3</text>
<text x="224.9" y="145.8">PB2</text>
<text x="201.3" y="150.9">CB1</text>
<text x="224.9" y="150.9">CB2</text>
<text x="35.5" y="161.1">A13</text>
<text x="35.5" y="163.6">A14</text>
<text x="35.5" y="166.2">A15</text>
<text x="98.5" y="163.6">RWB</text>
<text x="74.1" y="176.3">PEB</text>
<text x="98.1" y="178.9">PHI2</text>
<text x="135.1" y="176.3">REB</text>
<text x="10.3" y="186">D</text>
<text x="267.7" y="186">D</text>
<text x="35" y="205.9">1</text>
<text x="85" y="205.9">2</text>
<text x="135" y="205.9">3</text>
<text x="185" y="205.9">4</text>
<text x="235" y="205.9">5</text>
</g>
<g font-size="1.3" fill="#0000c2">
<text x="24.1" y="18.3">Pins</text>
<text x="24.1" y="20.3">which</text>
<text x="29.4" y="18.3">4</text>
<text x="30.6" y="20.3">takes</text>
<text x="31.7" y="18.3">and</text>
<text x="36.4" y="18.3">6</text>
<text x="36.8" y="20.3">$C000-$FFFF</text>
<text x="38.7" y="18.3">(EXP1,</text>
<text x="46.2" y="18.3">EXP0)</text>
<text x="51.2" y="20.3">from</text>
<text x="53" y="18.3">ground</text>
<text x="56.8" y="20.3">the</text>
<text x="60.7" y="18.3">HRDB</text>
<text x="60.9" y="20.3">ROM.</text>
<text x="67.1" y="18.3">(High</text>
<text x="73.3" y="18.3">ROM</text>
<text x="78.5" y="18.3">disable</text>
<text x="86.5" y="18.3">bar),</text>
<text x="205.7" y="78.7">ROM</text>
</g>
<g font-size="1.3" fill="#006464">
<text x="44.1" y="30.9">6502</text>
<text x="45.5" y="35.3">GND</text>
<text x="50.1" y="30.9">Card</text>
<text x="55.7" y="30.9">Edge</text>
<text x="59.9" y="35.3">VCC</text>
<text x="135.6" y="35.3">VSS</text>
<text x="150.2" y="35.3">CA1</text>
<text x="23.4" y="41.6">GND</text>
<text x="45.5" y="40.3">IRQB</text>
<text x="45.5" y="37.8">RESB</text>
<text x="58.7" y="40.3">EXP0</text>
<text x="58.7" y="37.8">EXP1</text>
<text x="103.4" y="41.6">GND</text>
<text x="135.6" y="37.8">PA0</text>
<text x="135.6" y="40.3">PA1</text>
<text x="148.2" y="40.3">IRQAB</text>
<text x="150.2" y="37.8">CA2</text>
<text x="206.8" y="41.6">NC</text>
<text x="218.7" y="41.6">VCC</text>
<text x="45.5" y="48">BE</text>
<text x="45.5" y="42.9">NMIB</text>
<text x="45.5" y="45.4">RDY</text>
<text x="60" y="48">A13</text>
<text x="60" y="45.4">A14</text>
<text x="60" y="42.9">A15</text>
<text x="135.6" y="42.9">PA2</text>
<text x="135.6" y="45.4">PA3</text>
<text x="135.6" y="48">PA4</text>
<text x="148" y="42.9">IRQBB</text>
<text x="150" y="48">RS1</text>
<text x="150" y="45.4">RS0</text>
<text x="206.8" y="44.2">A12</text>
<text x="206.8" y="46.7">A7</text>
<text x="219.7" y="46.7">NC</text>
<text x="219.7" y="44.2">WE</text>
<text x="45.5" y="50.5">RWB</text>
<text x="45.5" y="53">SYNC</text>
<text x="60" y="53">A11</text>
<text x="60" y="50.5">A12</text>
<text x="135.6" y="50.5">PA5</text>
<text x="135.6" y="53">PA6</text>
<text x="148.8" y="50.5">RESB</text>
<text x="151.2" y="53">D0</text>
<text x="206.8" y="49.2">A6</text>
<text x="206.8" y="51.8">A5</text>
<text x="220" y="51.8">A9</text>
<text x="220" y="49.2">A8</text>
<text x="45.5" y="58.1">EXP3</text>
<text x="45.5" y="55.6">PHI2</text>
<text x="60" y="55.6">A10</text>
<text x="61.3" y="58.1">A9</text>
<text x="117.9" y="58.5" transform="rotate(-90 117.9 58.5)">C2</text>
<text x="135.6" y="55.6">PA7</text>
<text x="135.6" y="58.1">PB0</text>
<text x="151.2" y="58.1">D2</text>
<text x="151.2" y="55.6">D1</text>
<text x="206.8" y="54.3">A4</text>
<text x="206.8" y="56.9">A3</text>
<text x="206.8" y="59.4">A2</text>
<text x="218.8" y="59.4">A10</text>
<text x="218.8" y="54.3">A11</text>
<text x="219.8" y="56.9">OE</text>
<text x="45.5" y="65.7">D6</text>
<text x="45.5" y="63.2">D7</text>
<text x="45.5" y="60.7">EXP2</text>
<text x="61.3" y="65.7">A6</text>
<text x="61.3" y="63.2">A7</text>
<text x="61.3" y="60.7">A8</text>
<text x="115.6" y="60.2" transform="rotate(-90 115.6 60.2)">100nF</text>
<text x="135.6" y="60.7">PB1</text>
<text x="135.6" y="63.2">PB2</text>
<text x="135.6" y="65.7">PB3</text>
<text x="151.2" y="65.7">D5</text>
<text x="151.2" y="63.2">D4</text>
<text x="151.2" y="60.7">D3</text>
<text x="206.8" y="61.9">A1</text>
<text x="206.8" y="64.5">A0</text>
<text x="217.8" y="64.5">I/O7</text>
<text x="219.9" y="61.9">CE</text>
<text x="45.5" y="70.8">D4</text>
<text x="45.5" y="68.3">D5</text>
<text x="61.3" y="70.8">A4</text>
<text x="61.3" y="68.3">A5</text>
<text x="135.6" y="68.3">PB4</text>
<text x="135.6" y="70.8">PB5</text>
<text x="151.2" y="70.8">D7</text>
<text x="151.2" y="68.3">D6</text>
<text x="206.8" y="67">I/O0</text>
<text x="206.8" y="69.6">I/O1</text>
<text x="217.8" y="69.6">I/O5</text>
<text x="217.8" y="67">I/O6</text>
<text x="45.5" y="75.9">D2</text>
<text x="45.5" y="73.4">D3</text>
<text x="61.3" y="75.9">A2</text>
<text x="61.3" y="73.4">A3</text>
<text x="135.6" y="73.4">PB6</text>
<text x="135.6" y="75.9">PB7</text>
<text x="149.3" y="73.4">PHI2</text>
<text x="150" y="75.9">CS1</text>
<text x="206.8" y="72.1">I/O2</text>
<text x="206.8" y="74.6">GND</text>
<text x="217.8" y="74.6">I/O3</text>
<text x="217.8" y="72.1">I/O4</text>
<text x="45.5" y="81">D0</text>
<text x="45.5" y="78.4">D1</text>
<text x="45.5" y="83.5">VCC</text>
<text x="59.7" y="83.5">GND</text>
<text x="61.3" y="81">A0</text>
<text x="61.3" y="78.4">A1</text>
<text x="135.6" y="78.4">CB1</text>
<text x="135.6" y="81">CB2</text>
<text x="135.6" y="83.5">VDD</text>
<text x="148.8" y="78.4">CS2B</text>
<text x="149.7" y="83.5">RWB</text>
<text x="150" y="81">CS0</text>
<text x="211.6" y="80.7">100nF</text>
<text x="213.3" y="78.4">C4</text>
<text x="196.1" y="93.7">GND</text>
<text x="211.1" y="107.7">PORT</text>
<text x="213.4" y="105.1">J2</text>
<text x="217.1" y="107.7">A</text>
<text x="213.4" y="131.8">J3</text>
<text x="211" y="134.3">PORT</text>
<text x="217" y="134.3">B</text>
<text x="59.4" y="153.4">U1</text>
<text x="59.4" y="155.9">74HC138</text>
<text x="121.6" y="153.4">U2</text>
<text x="121.6" y="155.9">74HC138</text>
<text x="50" y="161">A0</text>
<text x="58.1" y="161.8" transform="rotate(-90 58.1 161.8)">VCC</text>
<text x="61.8" y="161">Y0</text>
<text x="112.3" y="161">A0</text>
<text x="120.4" y="161.8" transform="rotate(-90 120.4 161.8)">VCC</text>
<text x="124" y="161">Y0</text>
<text x="30.5" y="165.6" transform="rotate(-90 30.5 165.6)">100nF</text>
<text x="32.8" y="163.9" transform="rotate(-90 32.8 163.9)">C1</text>
<text x="50" y="163.5">A1</text>
<text x="50" y="166.1">A2</text>
<text x="61.8" y="166.1">Y2</text>
<text x="61.8" y="163.5">Y1</text>
<text x="112.3" y="163.5">A1</text>
<text x="112.3" y="166.1">A2</text>
<text x="124" y="166.1">Y2</text>
<text x="124" y="163.5">Y1</text>
<text x="149.8" y="164.3" transform="rotate(-90 149.8 164.3)">100nF</text>
<text x="152.2" y="162.6" transform="rotate(-90 152.2 162.6)">C3</text>
<text x="50" y="173.7">E0</text>
<text x="61.8" y="173.7">Y5</text>
<text x="61.8" y="171.2">Y4</text>
<text x="61.8" y="168.6">Y3</text>
<text x="112.3" y="173.7">E0</text>
<text x="124" y="173.7">Y5</text>
<text x="124" y="171.2">Y4</text>
<text x="124" y="168.6">Y3</text>
<text x="50" y="176.2">E1</text>
<text x="50" y="178.8">E2</text>
<text x="58.1" y="179.8" transform="rotate(-90 58.1 179.8)">GND</text>
<text x="61.8" y="178.8">Y7</text>
<text x="61.8" y="176.2">Y6</text>
<text x="112.3" y="176.2">E1</text>
<text x="112.3" y="178.8">E2</text>
<text x="120.4" y="179.8" transform="rotate(-90 120.4 179.8)">GND</text>
<text x="124" y="178.8">Y7</text>
<text x="124" y="176.2">Y6</text>
<text x="55.1" y="194">GND</text>
<text x="117.3" y="194">GND</text>
</g>
<g font-size="1.3" fill="#a90000">
<text x="131.4" y="34.3">1</text>
<text x="156.2" y="34.3">40</text>
<text x="131.4" y="36.8">2</text>
<text x="131.4" y="39.3">3</text>
<text x="131.4" y="41.9">4</text>
<text x="156.2" y="41.9">37</text>
<text x="156.2" y="39.3">38</text>
<text x="156.2" y="36.8">39</text>
<text x="202.5" y="40.6">1</text>
<text x="224.7" y="40.6">28</text>
<text x="131.4" y="44.4">5</text>
<text x="131.4" y="47">6</text>
<text x="156.2" y="47">35</text>
<text x="156.2" y="44.4">36</text>
<text x="202.5" y="43.2">2</text>
<text x="202.5" y="45.7">3</text>
<text x="224.7" y="45.7">26</text>
<text x="224.7" y="43.2">27</text>
<text x="131.4" y="49.5">7</text>
<text x="131.4" y="52">8</text>
<text x="156.2" y="52">33</text>
<text x="156.2" y="49.5">34</text>
<text x="202.5" y="48.2">4</text>
<text x="202.5" y="50.8">5</text>
<text x="202.5" y="53.3">6</text>
<text x="224.7" y="53.3">23</text>
<text x="224.7" y="50.8">24</text>
<text x="224.7" y="48.2">25</text>
<text x="130.8" y="57.1">10</text>
<text x="130.8" y="59.7">11</text>
<text x="131.4" y="54.6">9</text>
<text x="156.2" y="59.7">30</text>
<text x="156.2" y="57.1">31</text>
<text x="156.2" y="54.6">32</text>
<text x="202.5" y="55.9">7</text>
<text x="202.5" y="58.4">8</text>
<text x="224.7" y="58.4">21</text>
<text x="224.7" y="55.9">22</text>
<text x="130.8" y="62.2">12</text>
<text x="130.8" y="64.7">13</text>
<text x="156.2" y="64.7">28</text>
<text x="156.2" y="62.2">29</text>
<text x="201.9" y="63.5">10</text>
<text x="202.5" y="60.9">9</text>
<text x="224.7" y="63.5">19</text>
<text x="224.7" y="60.9">20</text>
<text x="130.8" y="67.3">14</text>
<text x="130.8" y="69.8">15</text>
<text x="156.2" y="69.8">26</text>
<text x="156.2" y="67.3">27</text>
<text x="201.9" y="66">11</text>
<text x="201.9" y="68.6">12</text>
<text x="201.9" y="71.1">13</text>
<text x="224.7" y="71.1">16</text>
<text x="224.7" y="68.6">17</text>
<text x="224.7" y="66">18</text>
<text x="130.8" y="72.4">16</text>
<text x="130.8" y="74.9">17</text>
<text x="130.8" y="77.4">18</text>
<text x="156.2" y="77.4">23</text>
<text x="156.2" y="74.9">24</text>
<text x="156.2" y="72.4">25</text>
<text x="201.9" y="73.6">14</text>
<text x="224.7" y="73.6">15</text>
<text x="130.8" y="80">19</text>
<text x="130.8" y="82.5">20</text>
<text x="156.2" y="82.5">21</text>
<text x="156.2" y="80">22</text>
<text x="209.5" y="110.5">1</text>
<text x="209.5" y="113">3</text>
<text x="218.4" y="110.5">2</text>
<text x="218.4" y="113">4</text>
<text x="209.5" y="115.5">5</text>
<text x="209.5" y="118.1">7</text>
<text x="218.4" y="115.5">6</text>
<text x="218.4" y="118.1">8</text>
<text x="208.9" y="123.2">11</text>
<text x="209.5" y="120.6">9</text>
<text x="217.8" y="120.6">10</text>
<text x="217.8" y="123.2">12</text>
<text x="209.5" y="137.1">1</text>
<text x="218.4" y="137.1">2</text>
<text x="209.5" y="139.7">3</text>
<text x="209.5" y="142.2">5</text>
<text x="218.4" y="139.7">4</text>
<text x="218.4" y="142.2">6</text>
<text x="208.9" y="149.8">11</text>
<text x="209.5" y="144.8">7</text>
<text x="209.5" y="147.3">9</text>
<text x="217.8" y="147.3">10</text>
<text x="217.8" y="149.8">12</text>
<text x="218.4" y="144.8">8</text>
<text x="47.6" y="160">1</text>
<text x="57.1" y="157.5" transform="rotate(-90 57.1 157.5)">16</text>
<text x="64.7" y="160">15</text>
<text x="109.8" y="160">1</text>
<text x="119.4" y="157.5" transform="rotate(-90 119.4 157.5)">16</text>
<text x="127" y="160">15</text>
<text x="47.6" y="162.5">2</text>
<text x="47.6" y="165.1">3</text>
<text x="64.7" y="167.6">12</text>
<text x="64.7" y="165.1">13</text>
<text x="64.7" y="162.5">14</text>
<text x="109.8" y="162.5">2</text>
<text x="109.8" y="165.1">3</text>
<text x="127" y="167.6">12</text>
<text x="127" y="165.1">13</text>
<text x="127" y="162.5">14</text>
<text x="47.6" y="172.7">4</text>
<text x="64.7" y="172.7">10</text>
<text x="64.7" y="170.2">11</text>
<text x="109.8" y="172.7">4</text>
<text x="127" y="172.7">10</text>
<text x="127" y="170.2">11</text>
<text x="47.6" y="175.2">5</text>
<text x="47.6" y="177.8">6</text>
<text x="65.3" y="177.8">7</text>
<text x="65.3" y="175.2">9</text>
<text x="109.8" y="175.2">5</text>
<text x="109.8" y="177.8">6</text>
<text x="127.6" y="177.8">7</text>
<text x="127.6" y="175.2">9</text>
<text x="57.1" y="182.3" transform="rotate(-90 57.1 182.3)">8</text>
<text x="119.4" y="182.3" transform="rotate(-90 119.4 182.3)">8</text>
</g>
</svg>
